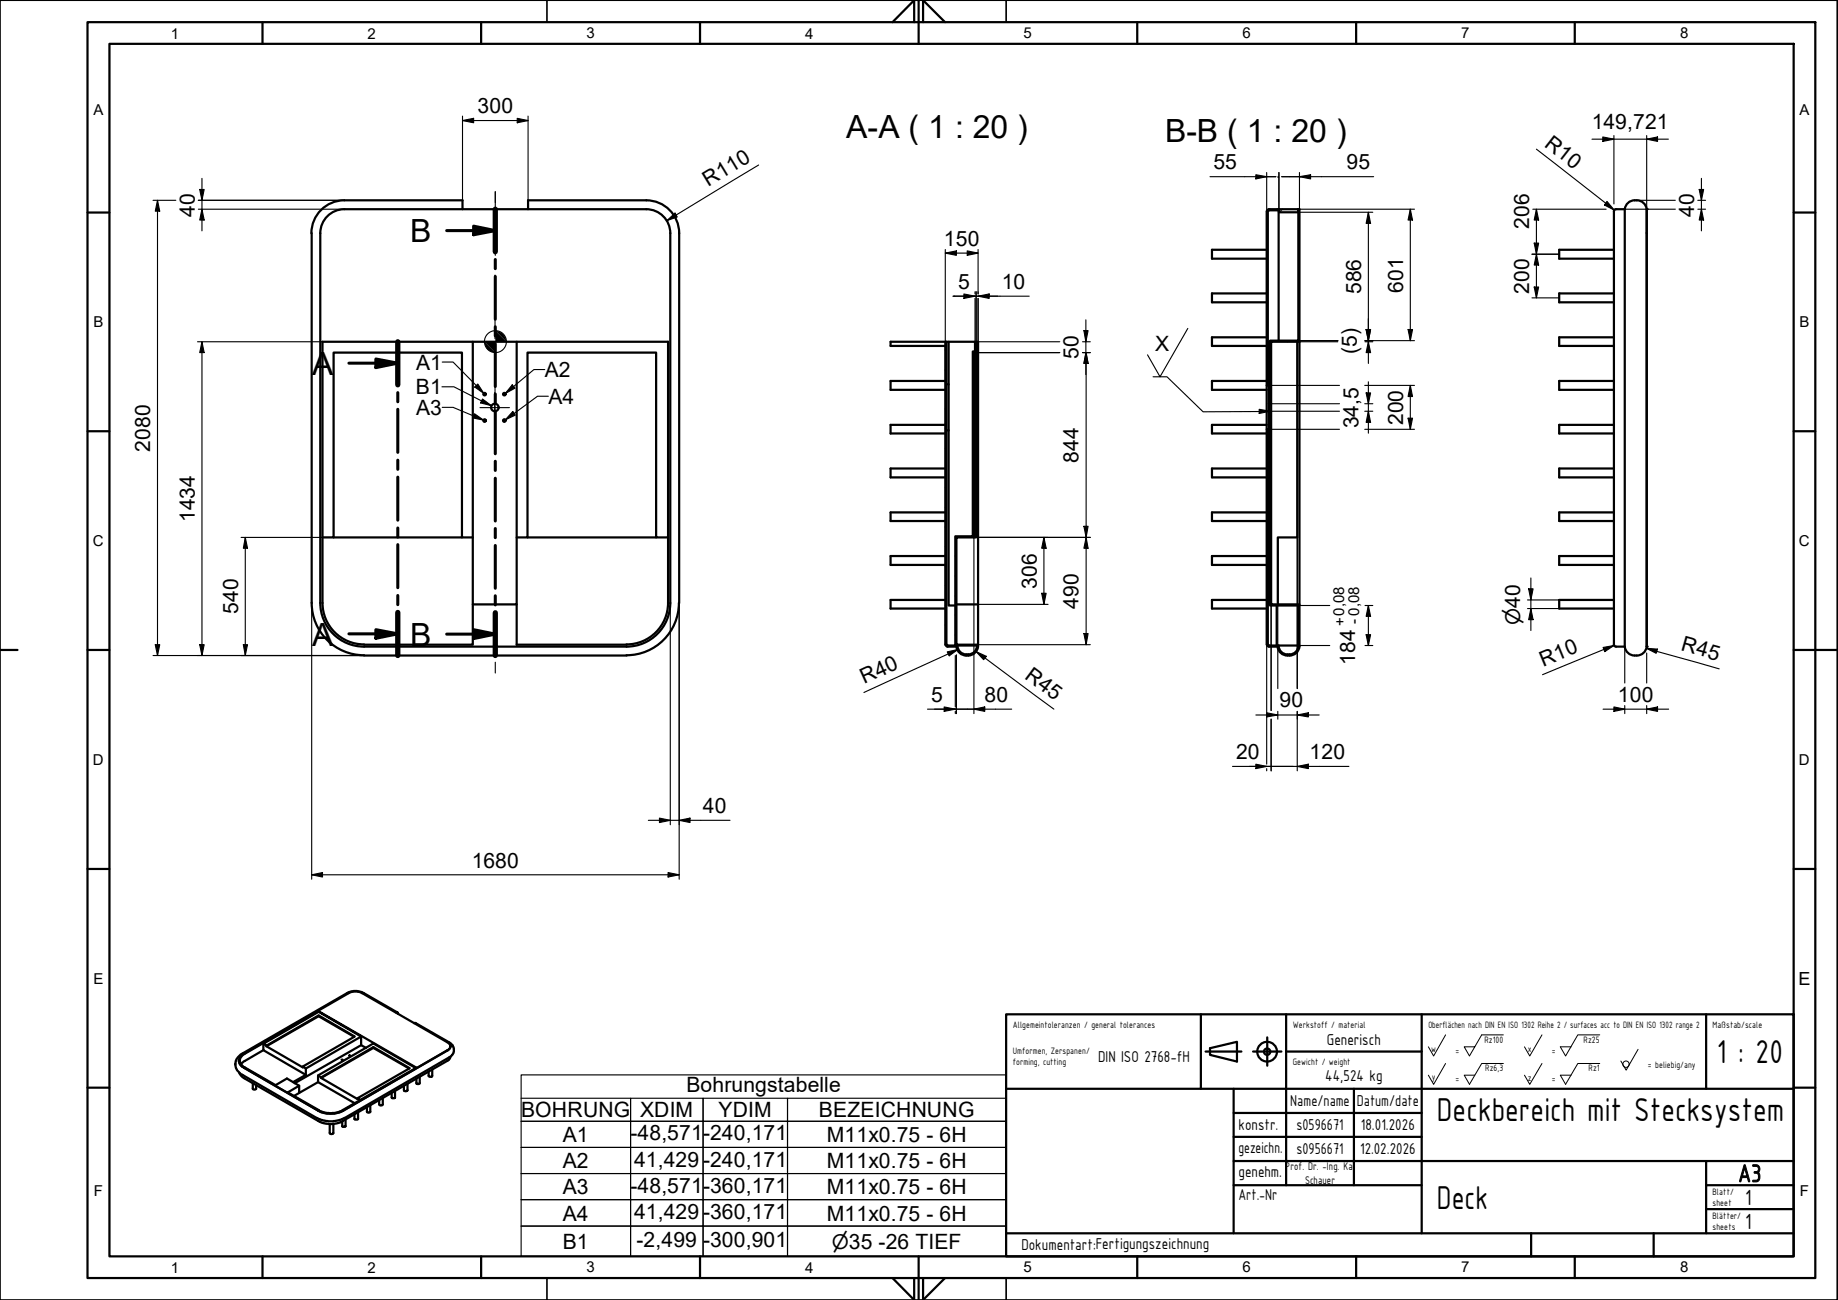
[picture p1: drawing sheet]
<svg xmlns="http://www.w3.org/2000/svg" width="420mm" height="297mm" viewBox="0 0 420 297" stroke-linecap="round" stroke-linejoin="round" font-family="sans-serif">
<!-- layer: Schraffur -->
<g fill="none" stroke="#000" stroke-width=".23">
<path d="M289.8 55.6l-.2 .3M289.8 51.1l-.2 .3M293.2 47.8l-.8 .7M297.1 48.4l-.3 .2M297.1 57.3l-.3 .3M297.1 52.9l-.3 .2M216.3 79.7l-.2 .3M289.8 73.6l-.2 .2M289.8 78.1l-.2 .2M289.8 69.1l-.2 .2M289.8 64.6l-.2 .2M289.8 60.1l-.2 .3"/>
<path d="M294.6 77.8l-.3 .3M297.1 66.3l-.3 .3M297.1 75.3l-.3 .3M297.1 70.8l-.3 .2M297.1 61.8l-.3 .3M216.3 97.7l-.2 .3M216.3 93.2l-.2 .3M216.3 88.7l-.2 .2M216.3 84.3l-.2 .2M222.6 95.9l-.2 .3M222.6 91.4l-.2 .3M222.6 87l-.2 .2"/>
<path d="M222.6 82.5l-.2 .2M289.8 87l-.2 .3M289.8 82.5l-.2 .3M290.6 99.7l-.3 .3M290.6 95.3l-.5 .5M290.6 90.8l-.5 .5M290.6 86.3l-.3 .2M290.6 81.8l-.3 .2M216.3 115.7l-.2 .2M216.3 111.2l-.2 .2M216.3 106.7l-.2 .2M216.3 102.2l-.2 .3"/>
<path d="M222.6 118.4l-.2 .3M222.6 113.9l-.2 .3M222.6 109.4l-.2 .3M222.6 105l-.2 .2M222.6 100.4l-.2 .3M289.8 118.5l-.2 .2M289.8 114l-.2 .2M289.8 109.5l-.2 .3M289.8 105l-.2 .3M289.8 100.5l-.2 .3M290.6 117.7l-.3 .3M290.6 113.2l-.3 .3"/>
<path d="M290.6 108.8l-.3 .2M290.6 104.3l-.3 .2M216.3 138.1l-.2 .3M216.3 133.7l-.2 .1M216.3 129.1l-.2 .3M216.3 124.6l-.2 .3M216.3 120.1l-.2 .3M218.5 122.5l-.1 .2M218.6 135.9l-.2 .2M218.6 131.4l-.2 .2M218.6 126.9l-.2 .2M289.8 136.4l-.2 .3"/>
<path d="M289.8 131.9l-.2 .3M289.8 127.4l-.2 .3M289.8 123l-.2 .2M290.6 135.7l-.3 .2M290.6 131.2l-.3 .2M290.6 126.7l-.3 .3M290.6 122.2l-.3 .3M292.7 138.1l-.3 .3M297.1 138.2l-.3 .2M216.3 147.1l-.1 .2M216.3 142.6l-.2 .3M218.6 144.8l-.2 .3"/>
<path d="M218.6 140.4l-.2 .2M219.3 148.7l-.2 .1M220.7 147.3l-.3 .2M289.8 145.4l-.2 .3M289.8 141l-.2 .1M292.2 147.5l-.2 .3M294.7 149.5l-.3 .3M297.1 147.2l-.3 .2M297.1 142.7l-.3 .2"/>
</g>
<!-- layer: Sichtbare Kanten(CS) -->
<g fill="none" stroke="#000" stroke-width=".51">
<path d="M71.2 53.3v84.5M73.2 53.3v84.5M78.7 47.8a5.5 5.5 0 0 0-5.5 5.5M78.7 45.8a7.5 7.5 0 0 0-7.5 7.5M78.7 45.8h27v2M78.7 47.8h69.1M147.7 47.8a5.5 5.5 0 0 1 5.5 5.5M147.7 45.8a7.5 7.5 0 0 1 7.6 7.5M147.8 45.8h-27.1v2M153.2 53.3v84.5M155.3 53.3v84.5M289.6 48.2v39.9h.5v4.2h.5v-14.2h6.5"/>
<path d="M289.6 57.1h-12.5v2h12.5M289.9 48.3l.2-.2h2.2v29.7M292.3 47.8v.2M292.4 47.8h4.4v.7h-4.4zM292.4 47.8h-2.3l-.4 .2-.1 .3M296.8 47.8v.2M296.8 47.8h.3v30.3M296.8 48.1v29.7h-6.5v10h-.5v-39.6M296.8 47.8h.3M368.9 48.2v99.1M368.9 57.1h-12.5v2h12.5M369.4 47.8l-.4 .2-.1 .3"/>
<path d="M369.4 47.8h2M371.4 47.8v100h-2M373.7 45.8a2.25 2.25 0 0 0-2.3 2M373.7 45.8a2.34 2.34 0 0 1 2.7 2M376.4 47.8v100zM108.1 78.1v60h10v-60M216.1 79h-12.5v-.9h12.7v69.2M216.1 78.1v69.2M216.3 78.1h7.3v69.2M216.9 78.1v60.3h1.5M222.9 78.1v2.2h-.5v42.2h-4v25h-1.8M223.1 78.1v2.5h-.5v42.2h-4v24.5h5v.5"/>
<path d="M289.6 77.1h-12.5v1.9h12.5M289.6 67h-12.5v2.1h12.5M296.5 78.1v44.7h-4.4v15.3M297.1 78.1v60M368.9 67h-12.5v2.1h12.5M368.9 77.1h-12.5v1.9h12.5M216.1 87h-12.5v2.1h12.5M216.1 97.1h-12.5v1.9h12.5M216.3 87.8h.6M216.3 98.3h.6M223.1 80.6v42.2h-.5M289.6 87h-12.5v2.1h12.5"/>
<path d="M289.6 97.1h-12.5v1.9h12.5M289.6 88.1v10M290.1 92.3v1.7M290.6 92.3v1.7M368.9 87h-12.5v2.1h12.5M368.9 97.1h-12.5v1.9h12.5M216.1 107h-12.5v2.1h12.5M216.1 117.1h-12.5v1.9h12.5M289.6 107h-12.5v2.1h12.5M289.6 117.1h-12.5v1.9h12.5M368.9 107h-12.5v2.1h12.5M368.9 117.1h-12.5v1.9h12.5"/>
<path d="M71.2 137.7a12 12 0 0 0 12 12M73.2 137.7a10 10 0 0 0 10 10.1M73.7 137.7a9.5 9.5 0 0 0 9.5 9.5M73.7 122.8h2.6v-42.2h29.3v42.2h2.5M73.7 137.8v-59.7h79v59.7M76.3 122.8h29.3M108.1 138.1v9.2h-24.9M118.1 122.8h2.5v-42.2h29.4v42.2h2.7M118.1 138.1v9.2h25.2M120.6 122.8h29.4M152.7 137.8a9.5 9.5 0 0 1-9.5 9.4M153.2 137.8a10 10 0 0 1-10 10"/>
<path d="M155.2 137.8a12 12 0 0 1-12 11.9M216.1 127h-12.5v2.1h12.5M216.1 137.1h-12.5v2h12.5M218.6 138.1h5M289.6 127h-12.5v2.1h12.5M289.6 137.1h-12.5v2h12.5M291.8 138.4v9.1M368.9 127h-12.5v2.1h12.5M368.9 137.1h-12.5v2h12.5M83.2 147.8h60.1M83.2 149.8h60.1M216.2 147.3v.2l.4 .3"/>
<path d="M216.4 147.3l.2 .2M216.6 147.8h2M218.6 147.8a2.51 2.51 0 0 0 2.5 2 2.51 2.51 0 0 0 2.5-2M218.9 147.5h4.4a2.23 2.23 0 0 1-2.2 2 2.23 2.23 0 0 1-2.2-2zM289.6 147.3v-49.2h.5v-4.1h.5v44.1h6.5v9.7M289.6 147.3l.3 .4 .2 .1h2M289.8 147.3v-49h.5v40.1h6.5v9.1M289.9 147.3l.2 .2h6.7M292.1 147.8a2.34 2.34 0 0 0 2.7 2M292.3 147.5a2.09 2.09 0 0 0 2.5 2M296.8 147.5a2 2 0 0 1-2 2M297 147.8a2.25 2.25 0 0 1-2.2 2"/>
<path d="M368.9 147.3l.3 .4 .2 .1M371.4 147.8a2.25 2.25 0 0 0 2.3 2M376.4 147.8a2.33 2.33 0 0 1-2.7 2M60.2 238.5v1.5l9.7 5.6M60.2 240l-4.5 2.6-.6 .6M60.9 239.1l8.3 4.8v-.2M72.8 231.1l-16.9 9.7a1.63 1.63 0 0 0-1.1 1.5 1.63 1.63 0 0 0 1.1 1.6l7.1 4.1 2.6-1.6 2.8 1.7v1.6l4.3-2.4v-1.6l12.6-7.3 9.7 5.6M72.8 231.2l-12.6 7.3 .7 .4 11.9-6.9 8.3 4.8-11.9 6.9 .7 .4M72.8 232v.2l8.2 4.7M72.8 232.2l-11.9 6.9v-.2M82.5 236.8l-9.7-5.7 22.4 12.9-16.9 9.7a5.6 5.6 0 0 1-5.4 0l-7.1-4.1 2.6-1.5M82.5 238.8l1.2 .6"/>
<path d="M85.3 239.3v.1l8.2 4.7M85.3 239.4l-11.9 6.9v-.1M90.4 231.3l.5 .1 .1 .2M90.8 231.3l-8.1-4.6-1.1-.3-1.8 .3-24.7 14.2-1.1 1.3-.2 .9 .2 1 1.2 1.4 17.7 10.2 2.2 .5h1l1.7-.3 1-.5 24.6-14.3 .3-.6 .1-.9-.4-.8-.4-.4-8-4.7-.3 .1M102.9 239.1v.3l-.5 .6-24 13.8M54.6 242.4a2.06 2.06 0 0 0 1.2 1.6M57.8 247.5v1.2a.41 .41 0 0 0 .4 .3 .41 .41 0 0 0 .3-.3v-.7M68.4 249.7l-1.2 .7M69.9 245.6v-1.5l12.6-7.3v2l-15.1 8.7M69.9 245.6l-2.9 1.7M72.7 245.7l.7 .5 11.9-6.9 8.4 4.8-12 6.8 .7 .4M72.7 247.3l8.4 4.8"/>
<path d="M72.8 253.8l-17-9.8a1.69 1.69 0 0 1-1.2-1.7 1.69 1.69 0 0 1 1.2-1.6l24-13.8 1-.3h.9l.9 .2 19.7 11.4a.94 .94 0 0 1 .6 .9 .94 .94 0 0 1-.6 .9l-23.9 13.8M72.8 253.8l.1 .1a6.6 6.6 0 0 0 5.5-.1M72.8 253.8l.1 .1a6.1 6.1 0 0 0 5.5-.1M73.4 246.3l8.3 4.8v-.2M76.2 256.8v2.1a.46 .46 0 0 1-.4 .2 .46 .46 0 0 1-.4-.2v-2.1M78.1 242.1l.2 .1zM79 255.8v1.5a.48 .48 0 0 1-.8 0v-1M79.8 241.2h.2zM81.9 254.2l-.1 1.6-.8-.1v-1.1M84.6 252.5v1.5a.41 .41 0 0 1-.3 .2 .41 .41 0 0 1-.4-.2v-1M87.5 250.9v1.5l-.1 .1-.5 .1-.2-.2v-1M90.3 249.3v1.4a.48 .48 0 0 1-.8 0v-1"/>
<path d="M93.2 247.6v1.5a.46 .46 0 0 1-.5 .3 .46 .46 0 0 1-.4-.3v-1M95.9 246v1.4a.41 .41 0 0 1-.3 .3 .41 .41 0 0 1-.4-.3v-1M98.8 244.3v1.5a.46 .46 0 0 1-.4 .2 .46 .46 0 0 1-.4-.2v-1M102.9 241.5l-.1 .4-.4 .4-24.3 14-2.2 .5h-1.3l-1.5-.5-17.6-10.1-.8-1.1"/>
<circle cx="110.8" cy="90.1" r=".29"/>
<circle cx="110.8" cy="96.1" r=".29"/>
<circle cx="113.1" cy="93.1" r=".86"/>
<circle cx="115.3" cy="96.1" r=".29"/>
<circle cx="115.3" cy="90.1" r=".29"/>
</g>
<!-- layer: Gewinde(HTW) -->
<path d="M110.8 95.8a.29 .29 0 0 1 .3 .3 .29 .29 0 0 1-.4 .3 .29 .29 0 0 1-.2-.4M110.8 89.8a.29 .29 0 0 1 .3 .3 .29 .29 0 0 1-.4 .2 .29 .29 0 0 1-.2-.3M115.3 89.8a.29 .29 0 0 1 .3 .3 .29 .29 0 0 1-.4 .2 .29 .29 0 0 1-.2-.3M115.3 95.8a.29 .29 0 0 1 .3 .3 .29 .29 0 0 1-.4 .3 .29 .29 0 0 1-.2-.4" fill="none" stroke="#000" stroke-width=".25"/>
<!-- layer: Sichtbare Kanten(CS) -->
<g fill="#000">
<circle cx="376.4" cy="47.8" r=".25"/>
<circle cx="376.4" cy="147.8" r=".25"/>
<circle cx="102.9" cy="239.1" r=".25"/>
<circle cx="54.6" cy="242.4" r=".25"/>
</g>
<!-- layer: Schnittansichtslinien(CS) -->
<g fill="none" stroke="#000" stroke-width=".7">
<path d="M102.1 52.7h11.1M108.3 51.7l4.9 1-4.9 .9zM113.2 47.8v9.7M113.2 59.3v2.1M90.9 78.1v9.8M113.2 63.2v9.7M113.2 74.7v2.1M113.2 78.5v9.8M79.8 83h11.1M85.9 82l5 1-5 1zM90.9 89.7v2.1M90.9 93.5v9.9"/>
<path d="M113.2 90v2.1M113.2 93.9v9.8M90.9 105.1v2.1M90.9 109v9.9M113.2 105.4v2.1M113.2 109.3v9.7M90.9 120.6v2.1M90.9 124.4v9.9M90.9 136.1v2.1M90.9 139.9v9.9M113.2 120.8v2.1M113.2 124.6v9.8"/>
<path d="M113.2 136.1v2.1M79.8 144.8h11.1M85.9 143.9l5 .9-5 1zM102.1 144.9h11.1M108.3 143.9l4.9 1-4.9 1zM113.2 140v9.8"/>
</g>
<path d="M113.2 47.8v9.7M90.9 78.1v9.8M90.9 139.9v9.9M113.2 140v9.8" fill="none" stroke="#000" stroke-width="1.2"/>
<path d="M108.3 51.7l4.9 1-4.9 .9zM85.9 82l5 1-5 1zM85.9 143.9l5 .9-5 1zM108.3 143.9l4.9 1-4.9 1z" fill="#000"/>
<!-- layer: Skizziergeometrie(CS) -->
<g fill="none" stroke="#000" stroke-width=".51">
<path d="M20 5.1h395v286.9h-395zM25 10h385v277.1h-385zM60 5.1v4.9M110 5.1v4.9M160 5.1v4.9M204 5.1l5-5.1v5.1M210 0v10M211 5.1v-5.1l5 5.1M260 5.1v4.9M310 5.1v4.9M360 5.1v4.9M20 48.6h5"/>
<path d="M410 48.6h5M20 98.5h5M410 98.5h5M0 148.5h4M20 148.5h5M410 148.5h10M20 198.6h5M410 198.6h5M20 248.5h5M410 248.5h5M60 287.1v4.9M110 287.1v4.9"/>
<path d="M160 287.1v4.9M204 292l5 5v-5M210 287.1v9.9M211 292v5l5-5M260 287.1v4.9M310 287.1v4.9M360 287.1v4.9"/>
</g>
<path d="M0 0h420v297h-420zM125 0v5.1M230 0v5.1M125 292v5M230 292v5" fill="none" stroke="#000" stroke-width=".38"/>
<!-- layer: Titel (ISO) -->
<g fill="none" stroke="#000" stroke-width=".51">
<path d="M230 231.8h180v55.3h-180zM274.5 231.8v17M276.6 239.5l6.2-1.5v4.6l-6.2-1.6zM289.7 237v6.5M294 231.8v39M325 231.8v50M390 231.8v17M230 248.8h180M275.6 240.3h8.2M282 259.8h43M282 254.3h43M282 248.8v33"/>
<path d="M286.4 240.3h6.5M294 240.3h31M309.5 248.8v22M282 270.8h43M282 265.3h128M390 276.3h20M390 270.8h20M390 265.3v16.5M230 281.8h180M350 281.8v5.3M378 281.8v5.3"/>
<circle cx="289.7" cy="240.3" r="2.25"/>
<circle cx="289.7" cy="240.3" r=".73"/>
</g>
<g fill="none" stroke="#000" stroke-width=".23">
<path d="M330.5 236.5l-2.8 4.8-1.2-2.1M343.7 236.5h-5l-2.8 4.8-1.2-2.1h2.4M352.5 236.5l-2.8 4.8-1.2-2.1M365.7 236.5h-5l-2.8 4.8-1.2-2.1h2.5M374.5 239.8l-2.8 4.7-1.2-2.1M330.5 243l-2.8 4.8-1.2-2.1M343.7 243h-5l-2.8 4.8-1.2-2.1h2.4M352.5 243l-2.8 4.8-1.2-2.1M365.7 243h-5l-2.8 4.8-1.2-2.1h2.5"/>
<circle cx="371.7" cy="243.2" r=".73"/>
</g>
<g fill="none" stroke="#000" stroke-width=".25">
<path d="M105.7 27.5l2.6-.5v1.1zM105.7 27.5h15M105.7 26.5v19.3M118.2 27l2.5 .5-2.5 .6zM120.7 26.5v19.3M173.4 37.7l-20.9 12.7M287.1 39.9l2.5 .5-2.5 .5zM289.6 39.4v8.8M292.4 39.4v.8M297.1 39.4v8.4M351.2 34.1l17.8 13.9M363.9 31.8h17.5"/>
<path d="M366.4 31.3l2.5 .5-2.5 .5zM368.9 31v15.6M376.4 31.8l2.5-.5v1zM376.4 31v16.8M35 45.8h5.2M36 45.8l.5 2.4h-1zM36 45.8v104M45.3 45.8h33.4M45.3 47.8h33.4M45.7 43.3h1l-.5 2.5zM46.2 47.8l.5 2.5h-1zM46.2 40.8v12"/>
<path d="M152.5 50.4l1.8-1.7 .5 .9zM216.1 57.8l2.5-.5v1zM216.1 57.8h7.5M216.1 57v21.1M221.1 57.3l2.5 .5-2.5 .5zM223.6 57v10.2M276.6 40.4h15.1M292.4 40.7v7.1M293 40.4h21M296.8 47.8h26.5M296.8 48.5h17M297.1 40.4l2.5-.5v1z"/>
<path d="M312.8 48.5l.5 2.5h-1zM312.8 48.5v34.5M322.4 47.8l.5 2.5h-1zM322.4 47.8v30M350.2 58.1h6.2M350.4 47.8h16.8M350.7 55.5h1l-.5 2.6zM351.2 58.1l.5 2.5h-1zM351.2 47.8l.5 2.5h-1zM351.2 47.8v20.3M367.3 46l1.7 2-2.2-1.2zM368.9 47.9v.3"/>
<path d="M369.1 47.8h.3M371.4 47.8h11.6M374.1 45.8h8.9M388.1 45.8h1.8M388.1 47.8h1.8M388.4 43.3h1l-.5 2.5zM388.9 47.8l.5 2.5h-1zM388.9 40.8v12M45.1 78.1h28.6M46.2 78.1l.5 2.5h-1zM46.2 78.1v71.7M217.9 67.7h17.4"/>
<path d="M220.3 67.2l2.6 .5-2.6 .5zM220.6 67.7h3M222.9 66.7v.5M222.9 68.2v9.9M223.1 66.7v11.4h19.2M223.6 67.7l2.5-.5v1zM223.6 68.2v9.9M247.5 78.1h1.7M247.8 75.6h.9l-.5 2.5zM248.2 73.1v12.5M296.8 77.8h9M297.1 78.1h8.7"/>
<path d="M312 78.1h1.8M312 77.8h11.3M312.3 75.3h1l-.5 2.5zM312.8 78.1l.5 2.5h-1zM321.9 75.3h1l-.5 2.5zM350.2 68.1h6.2M350.7 65.6h1l-.5 2.5zM223.1 80.6h19.2M247.5 80.6h1.7M248.3 80.6l.4 2.4h-.9zM248.3 80.6v66.7M290.1 88.1h16.1"/>
<path d="M290.1 98.1h16.1M290.6 92.3h15.6M290.6 94h15.6M312 88.1h11.3M312 98.1h11.3M312 92.3h1.8M312 94h1.8M312.3 89.8h1l-.5 2.5zM312.8 94l.5 2.5h-1zM312.8 87.2v11.8M321.9 95.6h1l-.5 2.5zM322.4 88.1l.5 2.5h-1z"/>
<path d="M322.4 88.1v10M55.1 122.8h21.2M56.1 122.8l.5 2.5h-1zM56.1 122.8v27M71.2 137.8v63.1M153.2 137.8v50.7M155.3 137.8v63.1M223.6 138.1h16M238.1 135.6h1l-.5 2.5zM238.6 122.8l.5 2.5h-1zM238.6 122.8v15.3M247.8 120.3h.9l-.4 2.5z"/>
<path d="M248.3 122.8l.4 2.5h-.9zM249.2 122.8h-26.6v40.3M290.6 138.1v24.3M292.1 122.8v34.5M296.5 122.8v34.5M296.8 138.4h7.2M312 138.4h1.8M312.8 138.4l.5 2.4h-1zM312.8 138.4v9.1M349.2 139.1h7.2M349.2 137.1h7.2M349.4 134.5h1.1l-.6 2.6z"/>
<path d="M349.9 139.1l.6 2.5h-1.1zM349.9 132.1v12M35 149.8h48.2M35.5 147.3h1l-.5 2.5zM45.7 147.3h1l-.5 2.5zM55.6 147.3h1l-.5 2.5zM216.5 149l2.5-.6-2 1.4zM218.4 147.5v.1M218.4 149.8v11.7M218.6 147.3v.4M218.6 149.7v13.4M219 148.4l-21.5 9.8"/>
<path d="M223.1 148.9l2.4 1.1-.6 .7zM223.1 148.9l17.8 13.1M223.6 147.3h25.6M247.8 144.8h.9l-.4 2.5zM289.6 147.3v27.3M296.8 147.5h7.2M312 147.5h1.8M312.3 145h1l-.5 2.5zM366.5 147.9l2.4-.4-2.1 1.4zM368.9 147.5l-16.3 6.7M371.4 147.8v8.3M376.4 148.1l2.5 .2-.3 1z"/>
<path d="M376.4 148.1l16.6 4.7M376.4 147.8v.4M376.4 149.2v6.9M212 162h3.8M213.6 162h17.7M215.8 161.5l2.6 .5-2.6 .5zM218.4 162.5v.6M222.6 162l2.5-.5v1zM281.7 175.1h5.4M285.6 175.1h10M287.1 174.6l2.5 .5-2.5 .5zM287.1 163.4h14.5"/>
<path d="M288.1 175.1h20.3M289.6 162.9l2.5 .5-2.5 .4zM289.6 175.6v.5M290.6 164.3v11.8M292.1 162.5v1.8M296.5 163.4l2.6-.5v.9zM296.5 175.1l2.6-.5v1zM296.5 162.5v13.6M366.5 162h14.9M368.9 161.5l2.5 .5-2.5 .5zM371.4 161.2v1.9M376.4 162l2.5-.5v1z"/>
<path d="M376.4 161.2v1.9M71.2 199.9l2.5-.5v1zM71.2 199.9h84.1M148.2 187.4h18.7M150.7 186.9l2.5 .5-2.5 .5zM152.7 199.4l2.6 .5-2.6 .5zM155.3 187.4l2.4-.5v1z"/>
<circle cx="113.3" cy="78.1" r="2.51"/>
</g>
<g fill="#000">
<path d="M105.7 27.5l2.6-.5v1.1zM118.2 27l2.5 .5-2.5 .6zM297.1 40.4l2.5-.5v1zM366.4 31.3l2.5 .5-2.5 .5zM376.4 31.8l2.5-.5v1zM36 45.8l.5 2.4h-1zM45.7 43.3h1l-.5 2.5zM46.2 47.8l.5 2.5h-1zM152.5 50.4l1.8-1.7 .5 .9zM216.1 57.8l2.5-.5v1zM221.1 57.3l2.5 .5-2.5 .5zM287.1 39.9l2.5 .5-2.5 .5z"/>
<path d="M312.8 48.5l.5 2.5h-1zM322.4 47.8l.5 2.5h-1zM350.7 55.5h1l-.5 2.6zM351.2 47.8l.5 2.5h-1zM367.3 46l1.7 2-2.2-1.2zM388.4 43.3h1l-.5 2.5zM388.9 47.8l.5 2.5h-1zM220.3 67.2l2.6 .5-2.6 .5zM223.6 67.7l2.5-.5v1zM247.8 75.6h.9l-.5 2.5zM312.3 75.3h1l-.5 2.5zM321.9 75.3h1l-.5 2.5z"/>
<path d="M350.7 65.6h1l-.5 2.5zM351.2 58.1l.5 2.5h-1zM46.2 78.1l.5 2.5h-1zM248.3 80.6l.4 2.4h-.9zM248.2 80.6l.5 2.4h-.9zM312.3 89.8h1l-.5 2.5zM312.8 94l.5 2.5h-1zM312.8 78.1l.5 2.5h-1zM321.9 95.6h1l-.5 2.5zM322.4 88.1l.5 2.5h-1zM56.1 122.8l.5 2.5h-1zM238.1 135.6h1l-.5 2.5z"/>
<path d="M238.6 122.8l.5 2.5h-1zM247.8 120.3h.9l-.4 2.5zM248.3 122.8l.4 2.5h-.9zM349.4 134.5h1.1l-.6 2.6zM35.5 147.3h1l-.5 2.5zM45.7 147.3h1l-.5 2.5zM55.6 147.3h1l-.5 2.5zM216.5 149l2.5-.6-2 1.4zM223.1 148.9l2.4 1.1-.6 .7zM247.8 144.8h.9l-.4 2.5zM312.3 145h1l-.5 2.5zM312.8 138.4l.5 2.4h-1z"/>
<path d="M349.9 139.1l.6 2.5h-1.1zM366.5 147.9l2.4-.4-2.1 1.4zM376.4 148.1l2.5 .2-.3 1zM215.8 161.5l2.6 .5-2.6 .5zM222.6 162l2.5-.5v1zM287.1 174.6l2.5 .5-2.5 .5zM289.6 162.9l2.5 .5-2.5 .4zM296.5 163.4l2.6-.5v.9zM296.5 175.1l2.6-.5v1zM368.9 161.5l2.5 .5-2.5 .5zM376.4 162l2.5-.5v1zM71.2 199.9l2.5-.5v1z"/>
<path d="M150.7 186.9l2.5 .5-2.5 .5zM155.3 187.4l2.4-.5v1zM152.7 199.4l2.6 .5-2.6 .5z"/>
<path d="M110.7 78.1l2.5 2.5a2.39 2.39 0 0 1-2.5-2.5z" fill-rule="evenodd"/>
<path d="M113.2 75.6l2.6 2.5h-5.1l2.5 2.5z" fill-rule="evenodd"/>
<path d="M113.2 75.6a2.6 2.6 0 0 1 2.6 2.5z" fill-rule="evenodd"/>
</g>
<!-- layer: Symbole(HTW) -->
<g fill="none" stroke="#000" stroke-width=".25">
<path d="M271.5 75l-6.3 11.1-2.9-5M101 88.4h2.8l8.5 4.3M101.1 82.7h2.5l7 7.2M101.1 93.1h2.5l7 2.9M108.5 94.5l2.1 1.5-2.5-.5zM109.2 87.7l1.4 2.2-2.1-1.5zM110.3 91.2l2 1.5-2.4-.6zM117.1 87.9l.6 .8-2.2 1.2zM117.2 94l.6 .9-2.3 1zM124.5 84.4h-2.5l-6.5 5.5M125.3 90.5h-2.4l-7.4 5.4M263.6 86.1h3.2l8.2 8 15.3-.1"/>
<path d="M287.8 93.5l2.5 .5-2.5 .5zM119.1 250.9h25v5.3h-25h25v6h-25h25v5.9h-25h25v6h-25h25v6h-25h25v7v-7h16.6v7v-7h19.3v7v-7h50h-50v-6h50h-50v-6h50h-50v-5.9h50h-50v-6h50h-50v-5.3h50M119.1 245.6h110.9v41.5h-110.9zM144.1 250.9h16.6v5.3h-16.6zM144.1 256.2h16.6v6h-16.6zM160.7 250.9h19.3v5.3h-19.3zM160.7 256.2h19.3v6h-19.3zM144.1 262.2h16.6v5.9h-16.6zM144.1 268.1h16.6v6h-16.6zM144.1 274.1h16.6v6h-16.6zM160.7 262.2h19.3v5.9h-19.3zM160.7 268.1h19.3v6h-19.3z"/>
<path d="M160.7 274.1h19.3v6h-19.3z"/>
</g>
<path d="M108.5 94.5l2.1 1.5-2.5-.5zM109.2 87.7l1.4 2.2-2.1-1.5zM110.3 91.2l2 1.5-2.4-.6zM117.1 87.9l.6 .8-2.2 1.2zM117.2 94l.6 .9-2.3 1zM287.8 93.5l2.5 .5-2.5 .5z" fill="#000"/>
<!-- layer: Mittelpunktmarkierung(HTW) -->
<path d="M109.7 93.1h6.8" fill="none" stroke="#000" stroke-width=".25"/>
<!-- layer: Mittellinie(HTW) -->
<path d="M113.2 43.8v5M113.2 50.3v1.5M113.2 53.3v5M113.2 59.9v1.4M113.2 62.9v5M113.2 69.4v1.5M113.2 72.4v5M113.2 78.9v1.5M113.1 89.7v6.8l.1-5.1M113.2 81.9v5.1M113.2 88.4v1.6M113.2 151.3v2.5" fill="none" stroke="#000" stroke-width=".25"/>
<g font-size="8.1">
<text x="392.4" y="242.9">1 : 20</text>
<text x="328.5" y="256.1">Deckbereich mit Stecksystem</text>
<text x="328.5" y="276.1">Deck</text>
</g>
<g font-size="7.3">
<text x="193.4" y="31.4">A-A ( 1 : 20 )</text>
<text x="266.3" y="32.4">B-B ( 1 : 20 )</text>
<text x="93.7" y="55.3">B</text>
<text x="71.4" y="85.6">A</text>
<text x="71.4" y="147.5">A</text>
<text x="93.7" y="147.5">B</text>
</g>
<text font-size="6.1" x="397.3" y="270.1">A3</text>
<g font-size="5.4">
<text x="399" y="275.3">1</text>
<text x="399" y="280.8">1</text>
</g>
<g font-size="4.8">
<text x="109.2" y="25.9">300</text>
<text x="363.9" y="29.5">149,721</text>
<text x="352.9" y="33.3" transform="rotate(38 352.9 33.3)">R10</text>
<text x="277.4" y="38.7">55</text>
<text x="291.7" y="40.7">.</text>
<text x="307.8" y="38.7">95</text>
<text x="161.9" y="42.8" transform="rotate(-31 161.9 42.8)">R110</text>
<text x="44.5" y="49.5" transform="rotate(-90 44.5 49.5)">40</text>
<text x="349.6" y="52.4" transform="rotate(-90 349.6 52.4)">206</text>
<text x="387.3" y="49.5" transform="rotate(-90 387.3 49.5)">40</text>
<text x="215.8" y="56.2">150</text>
<text x="219" y="66">5</text>
<text x="229" y="66">10</text>
<text x="311.1" y="67.2" transform="rotate(-90 311.1 67.2)">586</text>
<text x="320.7" y="66.9" transform="rotate(-90 320.7 66.9)">601</text>
<text x="349.6" y="67.2" transform="rotate(-90 349.6 67.2)">200</text>
<text x="246.6" y="82" transform="rotate(-90 246.6 82)">50</text>
<text x="264" y="80.1">X</text>
<text x="310.2" y="80.9" transform="rotate(-90 310.2 80.9)">(5)</text>
<text x="95.1" y="84.4">A1</text>
<text x="124.5" y="86.2">A2</text>
<text x="95.1" y="90.1">B1</text>
<text x="95.1" y="94.8">A3</text>
<text x="125.3" y="92.3">A4</text>
<text x="310.5" y="97.9" transform="rotate(-90 310.5 97.9)">34,5</text>
<text x="320.7" y="97.1" transform="rotate(-90 320.7 97.1)">200</text>
<text x="34.4" y="103.2" transform="rotate(-90 34.4 103.2)">2080</text>
<text x="246.6" y="105.8" transform="rotate(-90 246.6 105.8)">844</text>
<text x="44.5" y="119.4" transform="rotate(-90 44.5 119.4)">1434</text>
<text x="237" y="134.5" transform="rotate(-90 237 134.5)">306</text>
<text x="54.4" y="140.3" transform="rotate(-90 54.4 140.3)">540</text>
<text x="246.6" y="139.1" transform="rotate(-90 246.6 139.1)">490</text>
<text x="384" y="148.6" transform="rotate(16 384 148.6)">R45</text>
<text x="234.1" y="154.9" transform="rotate(37 234.1 154.9)">R45</text>
<text x="309.8" y="151.9" transform="rotate(-90 309.8 151.9)">184</text>
<text x="352.7" y="152.3" transform="rotate(-22 352.7 152.3)">R10</text>
<text x="197.5" y="156.4" transform="rotate(-25 197.5 156.4)">R40</text>
<text x="212.9" y="160.4">5</text>
<text x="225" y="160.4">80</text>
<text x="292.5" y="161.7">90</text>
<text x="369.8" y="160.4">100</text>
<text x="282.6" y="173.5">20</text>
<text x="299.3" y="173.5">120</text>
<text x="160.7" y="185.8">40</text>
<text x="107.8" y="198.2">1680</text>
<text x="156.9" y="249.5">Bohrungstabelle</text>
<text x="119.1" y="255.3">BOHRUNG</text>
<text x="146.3" y="255.3">XDIM</text>
<text x="164.2" y="255.3">YDIM</text>
<text x="187.2" y="255.3">BEZEICHNUNG</text>
<text x="128.7" y="260.9">A1</text>
<text x="144.1" y="260.6">-48,571</text>
<text x="160.7" y="260.6">-240,171</text>
<text x="189" y="260.9">M11x0.75 - 6H</text>
<text x="128.7" y="266.9">A2</text>
<text x="145" y="266.6">41,429</text>
<text x="160.7" y="266.6">-240,171</text>
<text x="189" y="266.9">M11x0.75 - 6H</text>
<text x="128.7" y="272.9">A3</text>
<text x="144.1" y="272.6">-48,571</text>
<text x="160.7" y="272.6">-360,171</text>
<text x="189" y="272.9">M11x0.75 - 6H</text>
<text x="128.7" y="278.9">A4</text>
<text x="145" y="278.6">41,429</text>
<text x="160.7" y="278.6">-360,171</text>
<text x="189" y="278.9">M11x0.75 - 6H</text>
<text x="128.7" y="285.4">B1</text>
<text x="145.5" y="285">-2,499</text>
<text x="160.7" y="285">-300,901</text>
</g>
<g font-size="4.6">
<text x="347.5" y="142.7" transform="rotate(-90 347.5 142.7)">⌀40</text>
<text x="190.1" y="285.3">⌀35 -26 TIEF</text>
</g>
<text font-size="4.1" x="411.1" y="225">E</text>
<g font-size="3.9">
<text x="303.3" y="238.8">Generisch</text>
<text x="251" y="242.6">DIN ISO 2768-fH</text>
<text x="303" y="246.9">44,524 kg</text>
<text x="295" y="252.8">Name/name</text>
<text x="310.1" y="252.8">Datum/date</text>
<text x="283.1" y="258.3">konstr.</text>
<text x="283.1" y="263.4">gezeichn.</text>
<text x="296.4" y="258.3">s0596671</text>
<text x="296.4" y="263.8">s0956671</text>
<text x="310.9" y="263.8">12.02.2026</text>
<text x="311.1" y="258.3">18.01.2026</text>
<text x="283.1" y="268.9">genehm.</text>
<text x="283.1" y="274.2">Art.-Nr</text>
<text x="233.5" y="285.7">Dokumentart:Fertigungszeichnung</text>
</g>
<g font-size="3.4">
<text x="39.1" y="8.8">1</text>
<text x="84" y="8.8">2</text>
<text x="134" y="8.7">3</text>
<text x="184" y="8.8">4</text>
<text x="234" y="8.7">5</text>
<text x="284" y="8.7">6</text>
<text x="334" y="8.7">7</text>
<text x="384" y="8.7">8</text>
<text x="21.3" y="26.3">A</text>
<text x="411.4" y="26.3">A</text>
<text x="21.3" y="74.8">B</text>
<text x="411.4" y="74.8">B</text>
<text x="21.2" y="124.8">C</text>
<text x="411.2" y="124.8">C</text>
<text x="307.5" y="142.9" transform="rotate(-90 307.5 142.9)">+0,08</text>
<text x="310.6" y="142.5" transform="rotate(-90 310.6 142.5)">- 0,08</text>
<text x="21.2" y="174.8">D</text>
<text x="411.2" y="174.8">D</text>
<text x="21.3" y="224.8">E</text>
<text x="21.5" y="273.3">F</text>
<text x="411.4" y="273.3">F</text>
<text x="39.1" y="290.8">1</text>
<text x="84" y="290.8">2</text>
<text x="134" y="290.8">3</text>
<text x="184" y="290.8">4</text>
<text x="234" y="290.8">5</text>
<text x="284" y="290.8">6</text>
<text x="334" y="290.8">7</text>
<text x="384" y="290.8">8</text>
</g>
<g font-size="2.7">
<text x="293.8" y="267.3">Prof. Dr. -Ing. Kai</text>
<text x="298.3" y="270.6">Schauer</text>
</g>
<g font-size="2.3">
<text x="231.5" y="234.8">Allgemeintoleranzen / general tolerances</text>
<text x="295.5" y="234.8">Werkstoff / material</text>
<text x="326.5" y="234.8">Oberflächen nach DIN EN ISO 1302 Reihe 2 / surfaces acc to DIN EN ISO 1302 range 2</text>
<text x="339.3" y="238.3">Rz100</text>
<text x="362" y="238.3">Rz25</text>
<text x="391.5" y="234.8">Maßstab/scale</text>
<text x="231.5" y="240.8">Umformen, Zerspanen/</text>
<text x="231.5" y="243.3">forming, cutting</text>
<text x="295.5" y="243.3">Gewicht / weight</text>
<text x="327.2" y="240.4">w</text>
<text x="332.7" y="240.8">=</text>
<text x="339.5" y="244.7">Rz6,3</text>
<text x="349.2" y="240.4">x</text>
<text x="354.7" y="240.8">=</text>
<text x="363.2" y="244.8">Rz1</text>
<text x="376.7" y="244">= beliebig/any</text>
<text x="327.3" y="246.7">y</text>
<text x="332.7" y="247.3">=</text>
<text x="349.2" y="246.9">z</text>
<text x="354.7" y="247.3">=</text>
<text x="391.5" y="273">Blatt/</text>
<text x="391.5" y="275.6">sheet</text>
<text x="391.5" y="278.4">Blätter/</text>
<text x="391.5" y="281.1">sheets</text>
</g>
</svg>
